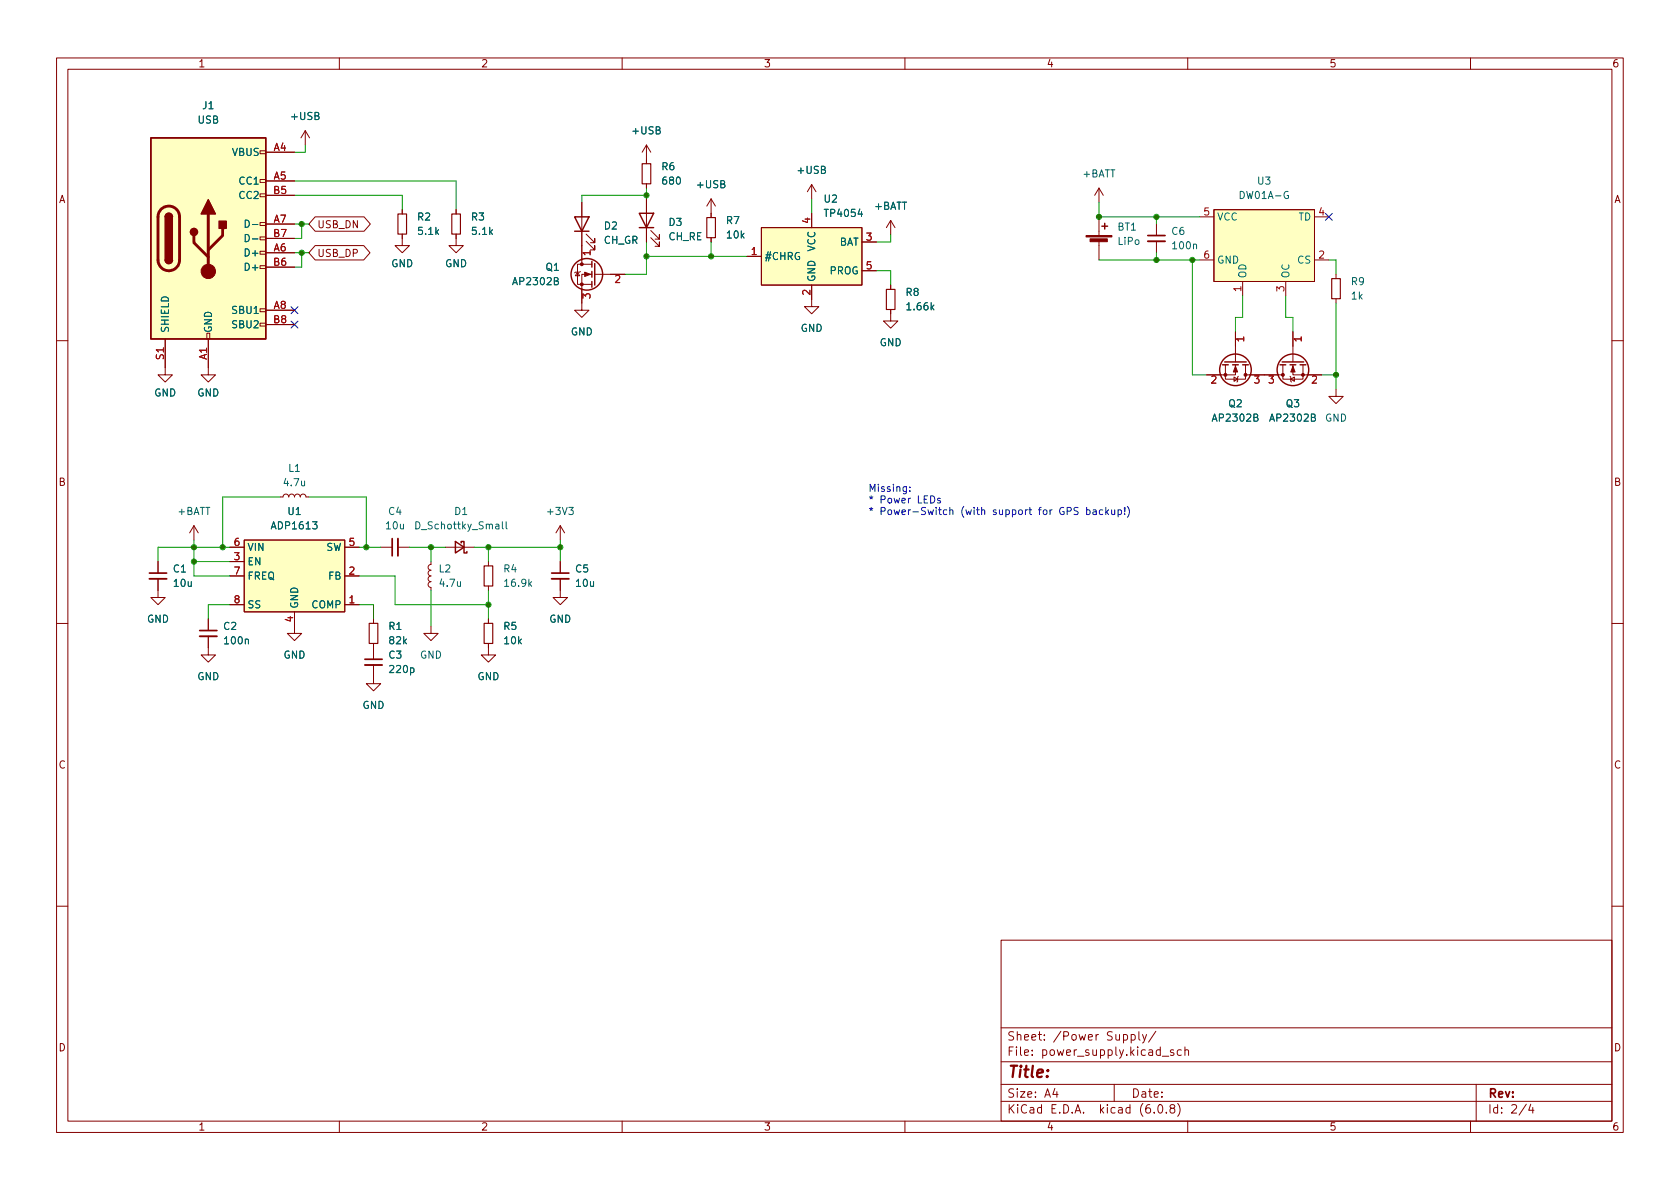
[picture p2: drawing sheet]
<svg xmlns="http://www.w3.org/2000/svg" width="297mm" height="210mm" viewBox="0 0 297 210" stroke-linecap="round" stroke-linejoin="round" font-family="sans-serif">
<g fill="none" stroke="#840000" stroke-width=".18">
<path d="M10 10.2h277v190.1h-277zM12 12.2h273v186.1h-273zM60 10.2v2M110 10.2v2M160 10.2v2M210 10.2v2M260 10.2v2M46 39.4h1v.5h-1zM46 34.3h1v.5h-1zM46 31.7h1v.6h-1zM46 26.7h1v.5h-1zM47 26.9h5.1"/>
<path d="M47 32h5.1M47 39.6h5.1M47 34.5h5.1M54 23.1l-.8 1.3M54 23.1v2.5M54 23.1l.7 1.3M55.7 38.3h8.7l1.1 1.3-1.1 1.3h-8.7l-1.1-1.3zM71.1 37.1v.7M80.6 37.1v.7M102.9 35.8v10.9M114.3 25.6v3.4M114.3 32.5v.8"/>
<path d="M114.3 35.2v7.6M114.3 25.6l-.8 1.3M114.3 25.6l.8 1.3M125.7 35.2l-.7 1.2M125.7 35.2v3.3M125.7 35.2l.8 1.2M143.5 32.6v2.6M143.5 37.7v2.6M143.5 32.6l-.8 1.3M143.5 32.6l.8 1.3M157.5 39l-.8 1.3M157.5 39v2.5"/>
<path d="M157.5 39l.7 1.3M194.3 33.3l-.8 1.2M194.3 33.3v2.5M194.3 38.3v3.4M194.3 33.3l.8 1.2M204.5 39.6v2.1M212.1 38.3h2.5M214.6 37.1h17.8v12.7h-17.8zM232.4 38.3h2.5M29.2 59.9v6.4h1.3l-1.3 1.3-1.3-1.3h1.3M36.6 58.9h.5v1h-.5zM36.8 59.9v6.4h1.3l-1.3 1.3-1.2-1.3h1.2"/>
<path d="M46 57.1h1v.6h-1zM46 54.6h1v.5h-1zM46 47h1v.5h-1zM46 44.4h1v.6h-1zM46 41.9h1v.5h-1zM47 44.7h5.1M47 54.9h5.1M47 47.2h5.1M47 42.2h5.1M47 57.4h5.1M55.7 43.4h8.6l1.1 1.3-1.1 1.3h-8.6l-1.1-1.3zM71.1 41.4v2h1.3l-1.3 1.3-1.3-1.3h1.3"/>
<path d="M80.6 41.4v2h1.3l-1.3 1.3-1.2-1.3h1.2M102.1 48.1l.4 .7h-.8zM102.6 48l-.1 .1h-.8l-.1 .2M103.6 42.7l1.6 1.5v-.8v.8h-.8M103.6 41.4l1.6 1.5v-.7v.7h-.8M104.6 48.5h-1.7v6.4h1.2l-1.2 1.2-1.3-1.2h1.3M104.6 46.7h-2.5v3.6h2.5M105.2 48.5h5.3M115.1 42l1.5 1.6v-.8v.8h-.8M115.1 40.8l1.5 1.5v-.8v.8h-.8M125.7 42v.8M132.1 45.3h2.5"/>
<path d="M134.6 40.3h17.8v10.1h-17.8zM143.5 50.4v3.8h1.3l-1.3 1.3-1.3-1.3h1.3M152.4 42.8h2.5M152.4 47.9h2.5M157.5 54.7v2.1h1.2l-1.2 1.2-1.3-1.2h1.3M157.5 50.4v.8M194.3 42.7v3.3M204.5 42.7v2M212.1 46h2.5M218.4 58.7v5.3M219.7 49.8v2.5M227.3 49.8v2.5"/>
<path d="M228.6 58.7v5.3M232.4 46h2.5M236.2 48.5v.8M236.2 52.8v.8M10 60.2h2M216.7 64.5v2.6h3.5v-2.6M218.2 66.7l.6 .4-.6 .3zM218.4 64.5v1.8h-5M218.9 66.5l-.1 .2v.7l-.1 .2M220.2 66.3h6.6M226.8 64.5v2.6h3.6v-2.6M228.1 66.5l.1 .2v.7l.1 .2"/>
<path d="M228.2 67.1l.7-.4v.7zM228.6 64.5v1.8h5.1M236.2 68.8v1.3h1.3l-1.3 1.3-1.3-1.3h1.3M285 60.2h2M27.9 99.3v2M34.3 93l-.8 1.2M34.3 93v2.5M34.3 93l.8 1.2M40.6 99.3h2.6M40.6 96.8h2.6M43.2 95.5h17.8v12.7h-17.8zM49.5 87.9h.5l.2-.4 .3-.1 .4 .1 .2 .4 .1-.3 .3-.2 .4 .1 .2 .4 .2-.4 .4-.1 .3 .2 .1 .3 .1-.4 .4-.1 .4 .1 .1 .4h.5"/>
<path d="M61 96.8h2.5M67.3 96.8h2M70.4 96.8h2M76.2 99.3v.5l-.4 .2-.1 .3 .1 .4 .4 .1-.3 .2-.2 .3 .1 .4 .4 .1-.4 .2-.1 .5 .2 .2 .3 .2-.4 .1-.1 .4 .1 .3 .4 .2v.5M78.7 96.8h5.1M86.4 99.3v.8M99.1 93v2.5M99.1 99.3v2M99.1 93l-.8 1.2M99.1 93l.7 1.2M10 110.2h2M27.9 102.4v3.3h1.3l-1.3 1.2-1.2-1.2h1.2"/>
<path d="M36.8 112.5v3.3h1.3l-1.3 1.3-1.2-1.3h1.2M36.8 109.5v2M40.6 106.9h2.6M40.6 101.8h2.6M52.1 108.2v3.8h1.2l-1.2 1.3-1.3-1.3h1.3M61 106.9h2.5M61 101.8h2.5M66 117.6v3.3h1.3l-1.3 1.3-1.2-1.3h1.2M66 109.5v.7M66 113.8v2.8M76.2 110.7v1.3h1.3l-1.3 1.3-1.3-1.3h1.3M86.4 113.8v2h1.2l-1.2 1.3-1.3-1.3h1.3"/>
<path d="M86.4 103.6v.8M86.4 109.5v.7M99.1 102.4v3.3h1.2l-1.2 1.2-1.3-1.2h1.3M285 110.2h2M10 160.2h2M177 166.3h108v32h-108zM285 160.2h2M60 198.3v2M110 198.3v2M160 198.3v2M177 194.8h108M177 191.8h108"/>
<path d="M177 187.8h108M177 181.8h108M186.5 192.5l-.4 1h1M186.9 193v1M197 191.8v3M200 183l.4-.1 .3 .3v.4l-.1 .3h-.6M200 182.9v1.5M201.4 182.4v1.3l.2 .2M202 182.9l.4 1M202.7 182.9l-.5 1.4-.2 .1M204.1 196.7v.1M204.4 182.4l-1.3 1.9"/>
<path d="M204.9 195.4l.2-.1a.81 .81 0 0 1 .6 .7 .81 .81 0 0 1-.3 .8h-.2a.81 .81 0 0 1-.6-.6 .81 .81 0 0 1 .3-.8zM205.5 186.8h1.1M206.2 196.7v.1M207.1 196l-.2-.3v-.2l.2-.2 .5 .1 .1 .2-.1 .2-.6 .2-.1 .3v.4l.2 .1h.5l.1-.3-.1-.4-.2-.1M207.5 185.7l-.4-.1-.2 .2 .1 .3 .5 .1v.4h-.6M208.2 195.1a1.72 1.72 0 0 1 0 2.3M208.9 185.7l-.5-.1-.3 .3v.4l.2 .3h.6M209.5 185.8l.2-.2 .4 .1v.9M209.5 185.1v1.5M210 198.3v2M260 198.3v2M261 191.8v6.5"/>
<path d="M269.9 195.3l-1.3 1.9M270.6 195.3l-.3 1h.9M271 195.8v1"/>
</g>
<g fill="#ffffc2" stroke="#ffffc2" stroke-width=".18">
<path d="M134.6 40.3h17.8v10.1h-17.8z"/>
<path d="M214.6 37.1h17.8v12.7h-17.8z"/>
<path d="M43.2 95.5h17.8v12.7h-17.8z"/>
<path d="M26.7 24.4h20.3v35.5h-20.3z"/>
</g>
<g fill="none" stroke="#840000" stroke-width=".25">
<path d="M26.7 24.4h20.3v35.5h-20.3zM29.2 38.3a.64 .64 0 0 1 .6-.6 .64 .64 0 0 1 .7 .6M101.6 38.3h2.5l-1.2 2.6zM113 37.7h2.6l-1.3 2.6zM194.8 40h1M195.3 39.5v1M29.2 46a.64 .64 0 0 0 .6 .6 .64 .64 0 0 0 .7-.6M101.6 40.9h2.5M104.6 46.2v1M104.6 48v1M104.6 49.8v1M105.2 46.6v3.8"/>
<path d="M113 40.3h2.6M216.2 64.5h1M216.5 64h3.8M217.9 64.5h1M219.7 64.5h1M226.3 64.5h1M226.7 64h3.8M228.1 64.5h1M229.9 64.5h1M80.5 95.8l1.5 1-1.5 1zM81.5 96v-.2h.5v2h.5v-.3"/>
<circle cx="103.8" cy="48.5" r="2.79"/>
<circle cx="218.4" cy="65.4" r="2.79"/>
<circle cx="228.6" cy="65.4" r="2.79"/>
</g>
<g fill="#840000" stroke="#840000" stroke-width=".18">
<path d="M218.4 64.8l.4 1h-.7z"/>
<path d="M228.6 64.8l.4 1h-.8z"/>
<path d="M192 41.7h4.6v.2h-4.6z"/>
<path d="M192.7 42.2h3.1v.5h-3.1z"/>
<path d="M103.4 48.1l1 .4-1 .4z"/>
<circle cx="216.7" cy="66.3" r=".25"/>
<circle cx="220.2" cy="66.3" r=".25"/>
<circle cx="230.4" cy="66.3" r=".25"/>
<circle cx="226.8" cy="66.3" r=".25"/>
<circle cx="102.9" cy="50.3" r=".25"/>
<circle cx="102.9" cy="46.7" r=".25"/>
<circle cx="36.8" cy="48" r="1.27"/>
</g>
<path d="M70.4 37.8h1.5v3.6h-1.5zM79.9 37.8h1.5v3.6h-1.5zM113.5 29h1.6v3.5h-1.6zM125 38.5h1.5v3.5h-1.5zM156.7 51.2h1.5v3.5h-1.5zM235.5 49.3h1.5v3.5h-1.5zM65.3 110.2h1.5v3.6h-1.5zM85.6 110.2h1.5v3.6h-1.5zM85.6 100.1h1.5v3.5h-1.5z" fill="none" stroke="#840000" stroke-width=".2"/>
<path d="M202.9 42.7h3.1M70.4 95.2v3.1M26.4 102.4h3.1M35.3 112.5h3.1M64.5 117.6h3.1M97.5 102.4h3.1" fill="none" stroke="#840000" stroke-width=".33"/>
<path d="M202.9 41.7h3.1M69.3 95.2v3.1M26.4 101.3h3.1M35.3 111.5h3.1M64.5 116.6h3.1M97.5 101.3h3.1" fill="none" stroke="#840000" stroke-width=".3"/>
<path d="M43.4 38.9a.64 .64 0 0 1 .7 .7 .64 .64 0 0 1-.7 .6zM43.4 41.5a.64 .64 0 0 1 .7 .6 .64 .64 0 0 1-.7 .6zM88.8 92.3v1.1l.2 .1M89.5 92.3v1.1l.2 .1" fill="none" stroke="#006464" stroke-width=".18"/>
<path d="M27.9 38.3v7.7a1.91 1.91 0 0 0 1.9 1.9 1.91 1.91 0 0 0 1.9-1.9v-7.7M27.9 38.3a1.91 1.91 0 0 1 1.9-1.9 1.91 1.91 0 0 1 1.9 1.9M36.8 37.8v10.2M34.3 41.7v1.2l2.5 2.6M39.4 40.4v1.3l-2.6 2.5" fill="none" stroke="#840000" stroke-width=".51"/>
<g fill="#840000" stroke="#840000" stroke-width=".25">
<path d="M29.2 46h1.3a.64 .64 0 0 1-.7 .6 .64 .64 0 0 1-.6-.6z"/>
<path d="M29.2 38.3h1.3v7.7h-1.3z"/>
<path d="M29.4 37.9a.64 .64 0 0 1 .7-.1 .64 .64 0 0 1 .4 .5h-1.3z"/>
<path d="M36.8 35.3l1.3 2.5h-2.5z"/>
<path d="M38.7 39.1h1.3v1.3h-1.3z"/>
<circle cx="34.3" cy="41" r=".63"/>
</g>
<g fill="none" stroke="#0000c2" stroke-width=".18">
<path d="M160.9 86.8v.1M160.9 86.1v.1M164.6 87.7a.64 .64 0 0 1 .7 .6 .64 .64 0 0 1-.7 .7zM166.2 88.2l-.3-.1-.1 .2v.2l.4 .1v.3h-.4M192.1 90.2l.4-.1 .2 .3-.1 .5h-.5M192.1 89.7v1.3M193.3 90.2h.5v.8M193.8 90.5h-.4l-.2 .2 .2 .3 .4-.1M195 90.2l-.4-.1-.2 .3 .1 .5h.5M195.5 89.7v1.3M195.6 90.5l.4 .5M196 90.1l-.5 .5"/>
<path d="M196.5 90.1l.1 .8 .3 .1 .2-.1M197.1 90.1v.9M197.7 90.2l.4-.1 .2 .3-.1 .5h-.5M197.7 90.1v1.3M198.8 90.9v.1M198.8 89.7v.8M199.3 89.5a1.46 1.46 0 0 1 0 2"/>
</g>
<g fill="none" stroke="#009600" stroke-width=".18">
<path d="M52.1 32h28.5v5.1M52.1 39.6h2.5M52.1 34.5h19v2.6M53.3 39.6v2.6h-1.2M54 25.6v1.3h-1.9M114.3 33.3v1.9M114.3 34.5h-11.4v1.3M143.5 35.2v2.5M194.3 35.8v2.5h17.8M204.5 38.3v1.3M52.1 44.7h2.5M53.3 44.7v2.5h-1.2"/>
<path d="M114.3 45.3h17.8M114.3 42.8v5.7h-3.8M125.7 42.8v2.5M154.9 47.9h2.6v2.5M157.5 41.5v1.3h-2.6M194.3 46h17.8M204.5 44.7v1.3M210.8 46v20.3h2.6M219.7 52.3v3.8h-1.3v2.6M227.3 52.3v3.8h1.3v2.6M234.9 46h1.3v2.5M236.2 53.6v15.2"/>
<path d="M233.7 66.3h2.5M34.3 95.5v6.3h6.3M34.3 99.3h6.3M40.6 96.8h-12.7v2.5M49.5 87.9h-10.1v8.9M54.6 87.9h10.2v8.9M63.5 96.8h3.8M72.4 96.8h6.3M76.2 96.8v2.5M83.8 96.8h15.3M86.4 96.8v2.5M99.1 95.5v3.8"/>
<path d="M40.6 106.9h-3.8v2.6M63.5 106.9h2.5v2.6M63.5 101.8h6.3v5.1h16.6M76.2 104.4v6.3M86.4 104.4v5.1"/>
</g>
<path d="M234.3 37.7l1.3 1.3M235.6 37.7l-1.3 1.3M51.5 54.2l1.2 1.3M51.5 56.8l1.2 1.2M52.7 54.2l-1.2 1.3M52.7 56.8l-1.2 1.2" fill="none" stroke="#000084" stroke-width=".18"/>
<g fill="#009600" stroke="#009600" stroke-width=".18">
<circle cx="53.3" cy="44.7" r=".46"/>
<circle cx="53.3" cy="39.6" r=".46"/>
<circle cx="236.2" cy="66.3" r=".46"/>
<circle cx="204.5" cy="46" r=".46"/>
<circle cx="204.5" cy="38.3" r=".46"/>
<circle cx="210.8" cy="46" r=".46"/>
<circle cx="76.2" cy="96.8" r=".46"/>
<circle cx="64.8" cy="96.8" r=".46"/>
<circle cx="39.4" cy="96.8" r=".46"/>
<circle cx="114.3" cy="45.3" r=".46"/>
<circle cx="125.7" cy="45.3" r=".46"/>
<circle cx="194.3" cy="38.3" r=".46"/>
<circle cx="114.3" cy="34.5" r=".46"/>
<circle cx="34.3" cy="99.3" r=".46"/>
<circle cx="86.4" cy="106.9" r=".46"/>
<circle cx="86.4" cy="96.8" r=".46"/>
<circle cx="34.3" cy="96.8" r=".46"/>
<circle cx="99.1" cy="96.8" r=".46"/>
</g>
<text font-size="2.8" fill="#840000" x="178" y="190.6">Title:</text>
<g font-size="2.1" fill="#840000">
<text x="178" y="184">Sheet: /Power Supply/</text>
<text x="178" y="186.7">File: power_supply.kicad_sch</text>
<text x="178" y="196.9">KiCad E.D.A. kicad (6.0.8)</text>
<text x="178" y="194.1">Size: A4</text>
<text x="200" y="194.1">Date:</text>
<text x="263" y="194.1">Rev:</text>
<text x="263" y="196.9">Id: 2/4</text>
</g>
<g font-size="1.8" fill="#840000">
<text x="35" y="11.9">1</text>
<text x="85" y="11.9">2</text>
<text x="135" y="11.9">3</text>
<text x="185" y="11.9">4</text>
<text x="235" y="11.9">5</text>
<text x="285" y="11.9">6</text>
<text x="10.3" y="35.9">A</text>
<text x="285.3" y="35.9">A</text>
<text x="56" y="40.3">USB_DN</text>
<text x="56" y="45.4">USB_DP</text>
<text x="10.3" y="85.9">B</text>
<text x="285.3" y="85.9">B</text>
<text x="10.3" y="135.9">C</text>
<text x="285.3" y="135.9">C</text>
<text x="10.3" y="185.9">D</text>
<text x="285.3" y="185.9">D</text>
<text x="35" y="199.9">1</text>
<text x="85" y="199.9">2</text>
<text x="135" y="199.9">3</text>
<text x="185" y="199.9">4</text>
<text x="235" y="199.9">5</text>
<text x="285" y="199.9">6</text>
</g>
<g font-size="1.8" fill="#006464">
<text x="35" y="21.8">USB</text>
<text x="35.8" y="19.3">J1</text>
<text x="51.6" y="21.2">+USB</text>
<text x="111.9" y="23.7">+USB</text>
<text x="41.1" y="27.6">VBUS</text>
<text x="42.4" y="32.6">CC1</text>
<text x="42.4" y="35.2">CC2</text>
<text x="117" y="30.1">R6</text>
<text x="117.3" y="32.6">680</text>
<text x="123.3" y="33.3">+USB</text>
<text x="141.1" y="30.7">+USB</text>
<text x="145.7" y="35.8">U2</text>
<text x="191.4" y="31.4">+BATT</text>
<text x="219.4" y="35.2">DW01A-G</text>
<text x="222.4" y="32.6">U3</text>
<text x="44.1" y="40.3">D-</text>
<text x="73.8" y="39">R2</text>
<text x="74" y="41.5">5.1k</text>
<text x="83.4" y="39">R3</text>
<text x="83.6" y="41.5">5.1k</text>
<text x="106.9" y="40.6">D2</text>
<text x="118.3" y="39.9">D3</text>
<text x="128.5" y="39.6">R7</text>
<text x="146" y="38.3">TP4054</text>
<text x="154.6" y="37.1">+BATT</text>
<text x="197.6" y="40.8">BT1</text>
<text x="207.2" y="41.5">C6</text>
<text x="215.1" y="39">VCC</text>
<text x="229.5" y="39">TD</text>
<text x="43.7" y="45.3">D+</text>
<text x="43.7" y="47.9">D+</text>
<text x="44.1" y="42.8">D-</text>
<text x="69.2" y="47.2">GND</text>
<text x="78.7" y="47.2">GND</text>
<text x="96.5" y="47.9">Q1</text>
<text x="106.7" y="43.1">CH_GR</text>
<text x="118.2" y="42.5">CH_RE</text>
<text x="128.6" y="42.2">10k</text>
<text x="135.1" y="46">#CHRG</text>
<text x="144.1" y="44.5" transform="rotate(-90 144.1 44.5)">VCC</text>
<text x="148.3" y="43.4">BAT</text>
<text x="197.7" y="43.3">LiPo</text>
<text x="207.5" y="44.1">100n</text>
<text x="215.1" y="46.6">GND</text>
<text x="229.4" y="46.6">CS</text>
<text x="90.9" y="50.4">AP2302B</text>
<text x="144.1" y="49.9" transform="rotate(-90 144.1 49.9)">GND</text>
<text x="146.7" y="48.5">PROG</text>
<text x="160.2" y="52.3">R8</text>
<text x="220.3" y="49.3" transform="rotate(-90 220.3 49.3)">OD</text>
<text x="228" y="49.3" transform="rotate(-90 228 49.3)">OC</text>
<text x="238.9" y="50.4">R9</text>
<text x="239" y="53">1k</text>
<text x="29.8" y="58.9" transform="rotate(-90 29.8 58.9)">SHIELD</text>
<text x="37.5" y="58.9" transform="rotate(-90 37.5 58.9)">GND</text>
<text x="41.3" y="55.5">SBU1</text>
<text x="41.3" y="58">SBU2</text>
<text x="100.9" y="59.3">GND</text>
<text x="141.5" y="58.7">GND</text>
<text x="160.5" y="54.9">1.66k</text>
<text x="155.5" y="61.2">GND</text>
<text x="27.2" y="70.1">GND</text>
<text x="34.9" y="70.1">GND</text>
<text x="214.6" y="74.5">AP2302B</text>
<text x="217.3" y="72">Q2</text>
<text x="224.8" y="74.5">AP2302B</text>
<text x="227.4" y="72">Q3</text>
<text x="234.3" y="74.5">GND</text>
<text x="51" y="83.4">L1</text>
<text x="50.3" y="86">4.7u</text>
<text x="31.4" y="91.1">+BATT</text>
<text x="48.2" y="93.6">ADP1613</text>
<text x="50.9" y="91.1">U1</text>
<text x="68.3" y="93.6">10u</text>
<text x="68.7" y="91.1">C4</text>
<text x="73.8" y="93.6">D_Schottky_Small</text>
<text x="80.4" y="91.1">D1</text>
<text x="97" y="91.1">+3V3</text>
<text x="30.7" y="101.2">C1</text>
<text x="43.7" y="99.9">EN</text>
<text x="43.7" y="97.4">VIN</text>
<text x="57.6" y="97.4">SW</text>
<text x="77.6" y="101.2">L2</text>
<text x="89.1" y="101.2">R4</text>
<text x="101.8" y="101.2">C5</text>
<text x="30.8" y="103.8">10u</text>
<text x="43.7" y="102.5">FREQ</text>
<text x="43.7" y="107.6">SS</text>
<text x="52.7" y="107.7" transform="rotate(-90 52.7 107.7)">GND</text>
<text x="55.1" y="107.6">COMP</text>
<text x="58.1" y="102.5">FB</text>
<text x="77.9" y="103.8">4.7u</text>
<text x="89.4" y="103.8">16.9k</text>
<text x="101.9" y="103.8">10u</text>
<text x="26" y="110.1">GND</text>
<text x="39.6" y="111.4">C2</text>
<text x="39.8" y="113.9">100n</text>
<text x="68.8" y="111.4">R1</text>
<text x="68.9" y="113.9">82k</text>
<text x="89.1" y="111.4">R5</text>
<text x="89.2" y="113.9">10k</text>
<text x="97.1" y="110.1">GND</text>
<text x="50.1" y="116.5">GND</text>
<text x="68.8" y="116.5">C3</text>
<text x="69" y="119">220p</text>
<text x="74.2" y="116.5">GND</text>
<text x="34.9" y="120.3">GND</text>
<text x="64.1" y="125.3">GND</text>
<text x="84.4" y="120.3">GND</text>
</g>
<g font-size="1.8" fill="#a90000">
<text x="48.4" y="26.7">A4</text>
<text x="48.4" y="31.7">A5</text>
<text x="48.4" y="34.3">B5</text>
<text x="48.4" y="39.4">A7</text>
<text x="48.4" y="41.9">B7</text>
<text x="143.3" y="39.5" transform="rotate(-90 143.3 39.5)">4</text>
<text x="212.9" y="38.1">5</text>
<text x="233.2" y="38.1">4</text>
<text x="48.4" y="44.4">A6</text>
<text x="48.4" y="47">B6</text>
<text x="104.4" y="45.2" transform="rotate(-90 104.4 45.2)">1</text>
<text x="132.9" y="45.1">1</text>
<text x="153.2" y="42.5">3</text>
<text x="153.2" y="47.6">5</text>
<text x="212.9" y="45.7">6</text>
<text x="233.2" y="45.7">2</text>
<text x="104.4" y="52.8" transform="rotate(-90 104.4 52.8)">3</text>
<text x="108.7" y="50">2</text>
<text x="143.3" y="52.2" transform="rotate(-90 143.3 52.2)">2</text>
<text x="219.5" y="51.5" transform="rotate(-90 219.5 51.5)">1</text>
<text x="227.1" y="51.5" transform="rotate(-90 227.1 51.5)">3</text>
<text x="48.4" y="54.6">A8</text>
<text x="48.4" y="57.1">B8</text>
<text x="29" y="63.6" transform="rotate(-90 29 63.6)">S1</text>
<text x="36.6" y="63.6" transform="rotate(-90 36.6 63.6)">A1</text>
<text x="220" y="60.4" transform="rotate(-90 220 60.4)">1</text>
<text x="230.1" y="60.4" transform="rotate(-90 230.1 60.4)">1</text>
<text x="214.1" y="67.8">2</text>
<text x="221.8" y="67.8">3</text>
<text x="224.3" y="67.8">3</text>
<text x="231.9" y="67.8">2</text>
<text x="41.4" y="99.1">3</text>
<text x="41.4" y="96.5">6</text>
<text x="41.4" y="101.6">7</text>
<text x="61.7" y="101.6">2</text>
<text x="61.7" y="96.5">5</text>
<text x="41.4" y="106.7">8</text>
<text x="61.7" y="106.7">1</text>
<text x="51.8" y="110" transform="rotate(-90 51.8 110)">4</text>
</g>
<g font-size="1.8" fill="#0000c2">
<text x="153.5" y="87">Missing:</text>
<text x="153.5" y="89">* Power LEDs</text>
<text x="153.5" y="91.1">* Power-Switch (with support for GPS backup!)</text>
</g>
</svg>
